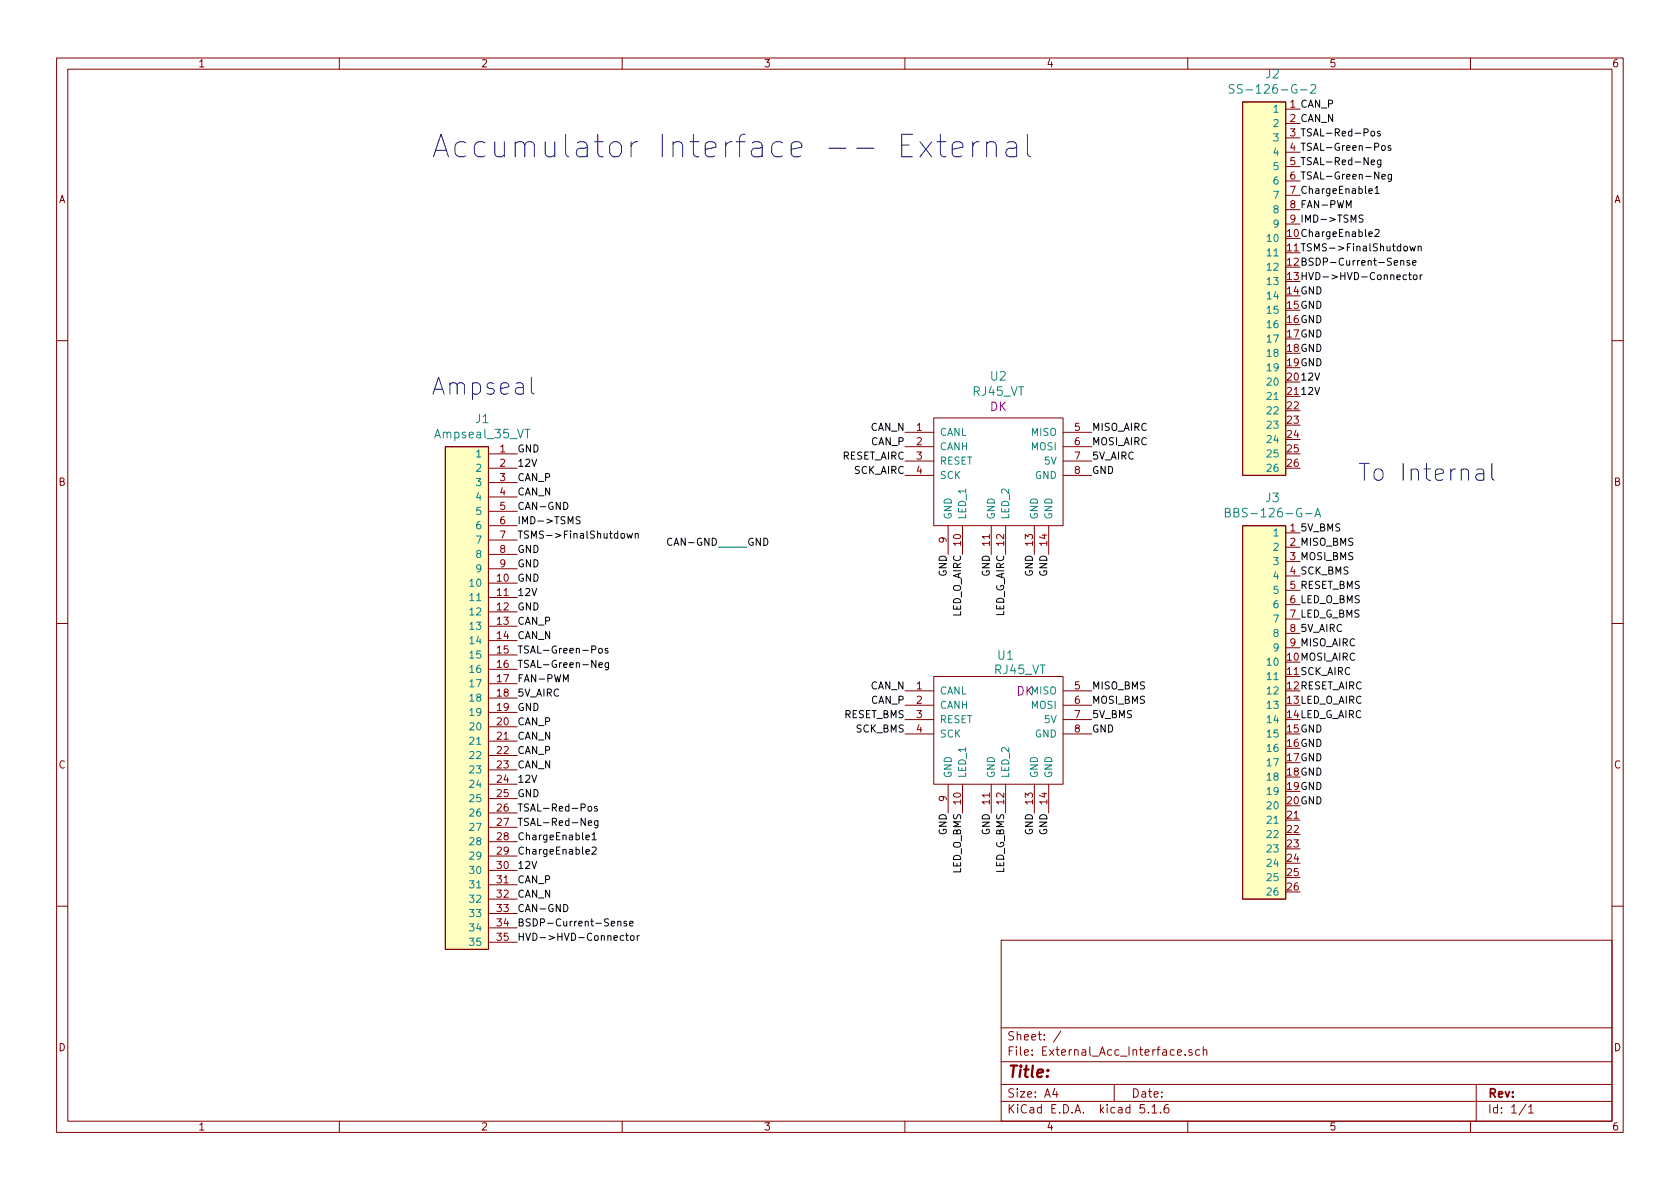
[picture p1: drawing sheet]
<svg xmlns="http://www.w3.org/2000/svg" width="297mm" height="210mm" viewBox="0 0 297 210" stroke-linecap="round" stroke-linejoin="round" font-family="sans-serif">
<g fill="none" stroke="#840000" stroke-width=".18">
<path d="M10 10.3h277v189.9h-277zM12 12.2h273v186.1h-273zM60 10.3v1.9M110 10.3v1.9M160 10.3v1.9M210 10.3v1.9M219.7 18h7.6v66.1h-7.6zM227.3 19.3h2.6M260 10.3v1.9M227.3 21.8h2.6M227.3 24.4h2.6M227.3 26.9h2.6"/>
<path d="M227.3 29.5h2.6M227.3 32h2.6M227.3 34.5h2.6M227.3 37.1h2.6M227.3 39.6h2.6M10 60.2h2M78.7 79h7.7v88.9h-7.7zM160 76.4h5.1M160 79h5.1M165.1 73.9h22.9v19.1h-22.9zM188 76.4h5M188 79h5"/>
<path d="M285 60.2h2M86.4 80.3h5M86.4 82.8h5M86.4 85.3h5M86.4 87.9h5M86.4 90.4h5M86.4 93h5M86.4 95.5h5M86.4 98h5M160 81.5h5.1M160 84.1h5.1M167.6 93v5"/>
<path d="M170.2 93v5M175.3 93v5M177.8 93v5M182.9 93v5M185.4 93v5M188 81.5h5M188 84.1h5M219.7 93h7.6v66h-7.6zM227.3 94.2h2.6M227.3 96.8h2.6M227.3 99.3h2.6M10 110.3h2"/>
<path d="M86.4 103.1h5M86.4 105.7h5M86.4 108.2h5M86.4 110.7h5M86.4 113.3h5M86.4 115.8h5M86.4 118.4h5M86.4 100.6h5M165.1 119.6h22.9v19.1h-22.9zM227.3 101.8h2.6M227.3 104.4h2.6M227.3 106.9h2.6"/>
<path d="M227.3 109.5h2.6M227.3 112h2.6M227.3 114.5h2.6M285 110.3h2M86.4 120.9h5M86.4 123.4h5M86.4 126h5M86.4 128.5h5M86.4 131.1h5M86.4 133.6h5M86.4 136.1h5M86.4 138.7h5"/>
<path d="M160 122.2h5.1M160 124.7h5.1M160 127.2h5.1M160 129.8h5.1M167.6 138.7v5.1M170.2 138.7v5.1M175.3 138.7v5.1M177.8 138.7v5.1M182.9 138.7v5.1M185.4 138.7v5.1M188 122.2h5M188 124.7h5"/>
<path d="M188 127.2h5M188 129.8h5M86.4 141.2h5M86.4 143.8h5M86.4 146.3h5M86.4 148.8h5M86.4 151.4h5M86.4 153.9h5M86.4 156.5h5M86.4 159h5M10 160.2h2M86.4 161.5h5"/>
<path d="M86.4 164.1h5M86.4 166.6h5M177 166.3h108v32h-108zM285 160.2h2M60 198.3v1.9M110 198.3v1.9M160 198.3v1.9M177 194.8h108M177 191.8h108M177 187.8h108M177 181.8h108M186.5 192.5l-.4 1h1"/>
<path d="M186.8 193v1M187.6 182.3l-1.3 2M197 191.8v3M202.3 195.3h-.7l-.1 .7 .3-.1 .5 .1 .1 .2-.1 .5-.2 .1-.6-.1M203 196.7v.1M203.7 195.8l.4-.5v1.5M203.7 196.8h.8M205.2 196.7v.1M206.6 195.3a.62 .62 0 0 0-.8 .7l.1 .7 .2 .1 .5-.1 .1-.5-.1-.2-.5-.1-.3 .3M208.2 186.1l.7-.1-.1-.3-.4-.1-.2 .2 .1 .7h.5M209.5 186.5v.1M210 198.3v1.9"/>
<path d="M210.7 185.7l-.3-.1-.2 .2 .1 .2 .4 .2v.3h-.5M212.1 185.7l-.4-.1-.3 .3 .1 .6 .2 .1 .4-.1M212.8 185.7l.2-.1 .3 .1 .1 .9M212.8 185.1v1.5M260 198.3v1.9M261 191.8v6.5M269.8 195.2l-1.2 2M270.3 195.8l.4-.5v1.5M270.3 196.8h.8"/>
</g>
<g fill="#ffffc2" stroke="#ffffc2" stroke-width=".18">
<path d="M78.7 79h7.7v88.9h-7.7z"/>
<path d="M219.7 93h7.6v66h-7.6z"/>
<path d="M219.7 18h7.6v66.1h-7.6z"/>
</g>
<path d="M218.2 15h-.6l-.3 .2 .1 .3 .7 .4v.4a.62 .62 0 0 1-.8 .1M231.8 15.1l.6-.1 .2 .1v.3l-.9 1.1h.9M92.8 75.9h.9M216.7 90.6l.7-.1 .1-.3-.2-.2-.6-.1v1.5h.5l.4-.3a.41 .41 0 0 0-.4-.5M232.5 91.4l.5-1.5 .5 1.5M232.6 91h.8" fill="none" stroke="#008484" stroke-width=".18"/>
<path d="M127 96.8h5.1" fill="none" stroke="#008400" stroke-width=".18"/>
<g fill="none" stroke="#000" stroke-width=".18">
<path d="M238 36.7v-1.2l.5 .9 .4-.9v1.2M241 38.1l-.5-.1-.2 .1 .1 .5 .5 .2 .1 .3-.2 .2-.5-.1M242 33.8l.6-.1v-.3h-.4l-.2 .1 .1 .7h.5M242.4 28.7l.7-.1-.1-.3h-.4l-.2 .2 .1 .6h.5M242.4 23.3l.2-.1 .4 .1 .1 .5-.2 .2h-.3l-.2-.1zM243.1 33.3l.4-.4v1.3M243.1 34.2h.7M244 23.3l-.3-.1-.2 .2 .1 .2 .4 .1v.3h-.5M244.1 28.3v1.1l-.2 .2-.3-.1M244.1 28.3h-.3l-.3 .2 .2 .6h.4M244.3 31.2l.6-.1v-.2l-.4-.1-.2 .2 .1 .6h.5M244.3 25.9l.2-.2 .4 .2v.5l-.1 .1-.3 .1-.2-.1z"/>
<path d="M245.9 25.8l-.3-.1-.2 .2 .1 .2 .4 .1v.3h-.5M246 30.8v1l-.2 .3-.3-.1M246 30.9l-.3-.1-.3 .3 .1 .5h.5M243.1 40.7l.5-.1 .2 .3v.2l-.7 .7h.7M247.6 46.2l.2-.1h.3l.1 .8M247.6 46.1v.8M248.3 43.6l.3-.1 .3 .3-.2 .5-.3 .1-.1-.2zM248.7 48.7l-.4-.1-.2 .2 .1 .6h.5M249 48.6h.5M249.2 48.2v1.1l.3 .1M249.2 46.1h-.3l-.2 .1 .1 .2 .4 .2v.3h-.5M249.3 43.5l.2 .9 .3-.6 .2 .6 .3-.9"/>
<path d="M249.8 46.5l.6-.1-.1-.3h-.3l-.2 .1v.7h.5M250 48.7l.3-.1 .2 .1-.1 .7h-.3l-.2-.2zM250.7 43.7l.2-.2 .3 .1 .1 .8M250.7 43.5v.9M251.1 48.6v.8M251.5 48.6l-.4 .2M99.7 88.8a.64 .64 0 0 1 .7 .7 .64 .64 0 0 1-.7 .6zM102.6 91.4h-.5l-.2 .1 .1 .4 .5 .2 .1 .3-.3 .2h-.4M109.9 94.4l.3-.1 .2 .3-.1 .5-.3 .1-.2-.2zM110.8 94.3l.3 .9 .2-.6 .3 .6 .2-.9M112.3 94.5l.2-.2 .3 .1 .1 .8M112.3 94.3v.9"/>
<path d="M118.8 95.3a.5 .5 0 0 0-.6 0 .5 .5 0 0 0-.2 .6 .45 .45 0 0 0 .3 .5 .45 .45 0 0 0 .5-.1M105.9 117.6l.6-.1v-.3h-.4l-.2 .2 .1 .6h.5M105.9 114.8l.2-.2 .4 .2v.5l-.1 .1-.3 .1-.2-.1zM107.5 114.7l-.3-.1-.2 .2v.2l.5 .1v.3h-.5M107.6 117.2v1l-.3 .3-.3-.1M107.6 117.2h-.4l-.2 .2 .1 .6h.5M99.6 120.6v-1.3l.4 .9 .5-.9v1.3M99.7 159.9a.64 .64 0 0 1 .7 .7 .64 .64 0 0 1-.7 .6zM103.6 148.1l.6-.1-.1-.3h-.3l-.2 .1 .1 .7h.4M104 142.7l.2-.1 .4 .1v.5l-.1 .2h-.3l-.2-.1zM104 145.5l.6-.1v-.2l-.4-.1-.2 .2 .1 .6h.5M104.7 149.9l.5-.1 .2 .3v.2l-.8 .7h.8"/>
<path d="M104.7 147.6l.4-.4v1.3M104.7 148.5h.7M105.6 142.6h-.3l-.2 .2 .1 .1 .4 .2v.3h-.5M105.7 145.1v1.2l-.2 .1-.3-.1M105.7 145.2l-.3-.1-.3 .3 .1 .5h.5M109.2 163l.2-.1 .3 .1 .1 .7M109.2 162.9v.8M110.3 165.5l-.4-.1-.2 .3 .1 .5h.5M110.6 165.4h.5M110.8 165v1.1l.3 .2M110.8 163l-.3-.1-.2 .2 .1 .2 .4 .1v.3h-.5M111.3 163.3l.6-.1v-.2l-.4-.1-.2 .2 .1 .6h.5"/>
<path d="M111.6 165.5l.3-.1 .2 .2-.1 .6-.3 .1-.2-.2zM112.7 165.4v.9M113 165.4l-.3 .3"/>
</g>
<g fill="none" stroke="#0000c2" stroke-width=".18">
<path d="M159.4 25.6h1.4M161.3 23.7h-1.9v4h1.9M162.7 25.1l2 2.6M164.7 25.1l-2 2.6M165.7 25.1h1.5M166.3 23.7v3.5l.2 .4 .7 .1M168.4 26.4l1.9-.4-.2-.7-.4-.2h-.8l-.3 .2-.2 .3v1.6l.2 .4 .3 .1h.8l.4-.1M172 25.1v2.6M173.1 25.1a1 1 0 0 0-1.1 .7M174.4 25.4a.98 .98 0 0 1 1.7 .2v2.1M174.4 25.1v2.6M178.1 25.3l.3-.2h.8l.4 .2 .2 .3v2.1"/>
<path d="M179.8 26l-.4 .2h-1a.78 .78 0 0 0-.6 .8 .78 .78 0 0 0 .6 .7h1l.4-.1M181.7 23.7v3.5l.1 .4 .4 .1M94 66.7v2.6l.1 .2 .3 .2M261.1 83.1l.3-.2h.5l.3 .2 .2 .3v1.5M262.4 83.6l-.3 .2h-.7a.59 .59 0 0 0-.5 .6 .59 .59 0 0 0 .5 .5h.7l.3-.1M263.8 81.9v2.6l.1 .3 .3 .1"/>
</g>
<text font-size="5.6" fill="#0000c2" x="76.2" y="27.9">Accumulator Interface -- External</text>
<g font-size="4.2" fill="#0000c2">
<text x="76.2" y="69.8">Ampseal</text>
<text x="240" y="85.1">To Internal</text>
</g>
<text font-size="2.8" fill="#840000" x="178" y="190.5">Title:</text>
<g font-size="2.1" fill="#008484">
<text x="219.3" y="16.6">SS-126-G-2</text>
<text x="223.8" y="13.9">J2</text>
<text x="172.1" y="70">RJ45_VT</text>
<text x="175.2" y="67.3">U2</text>
<text x="77.2" y="77.5">Ampseal_35_VT</text>
<text x="84.1" y="74.8">J1</text>
<text x="223.8" y="88.8">J3</text>
<text x="218.3" y="91.5">BBS-126-G-A</text>
<text x="175.9" y="119.2">RJ45_VT</text>
<text x="176.5" y="116.7">U1</text>
</g>
<g font-size="2.1" fill="#840084">
<text x="175" y="72.7">DK</text>
<text x="179.7" y="123">DK</text>
</g>
<g font-size="2.1" fill="#840000">
<text x="178" y="184">Sheet: /</text>
<text x="178" y="186.7">File: External_Acc_Interface.sch</text>
<text x="178" y="196.9">KiCad E.D.A. kicad 5.1.6</text>
<text x="178" y="194.1">Size: A4</text>
<text x="200" y="194.1">Date:</text>
<text x="263" y="194.1">Rev:</text>
<text x="263" y="196.9">Id: 1/1</text>
</g>
<g font-size="1.8" fill="#840000">
<text x="35" y="11.9">1</text>
<text x="85" y="11.9">2</text>
<text x="135" y="11.9">3</text>
<text x="185" y="11.9">4</text>
<text x="235" y="11.9">5</text>
<text x="285" y="11.9">6</text>
<text x="10.4" y="35.9">A</text>
<text x="285.4" y="35.9">A</text>
<text x="162.1" y="76.2">1</text>
<text x="190" y="76.2">5</text>
<text x="227.6" y="72.4">22</text>
<text x="227.6" y="74.9">23</text>
<text x="227.6" y="77.5">24</text>
<text x="88.4" y="80">1</text>
<text x="88.4" y="82.5">2</text>
<text x="162.1" y="78.7">2</text>
<text x="162.1" y="81.3">3</text>
<text x="162.1" y="83.8">4</text>
<text x="190" y="78.7">6</text>
<text x="190" y="81.3">7</text>
<text x="190" y="83.8">8</text>
<text x="227.6" y="80">25</text>
<text x="227.6" y="82.5">26</text>
<text x="10.4" y="85.9">B</text>
<text x="88.4" y="85.1">3</text>
<text x="88.4" y="87.6">4</text>
<text x="285.4" y="85.9">B</text>
<text x="88.4" y="90.2">5</text>
<text x="88.4" y="92.7">6</text>
<text x="88.4" y="95.2">7</text>
<text x="167.4" y="96" transform="rotate(-90 167.4 96)">9</text>
<text x="228.1" y="94">1</text>
<text x="88.4" y="97.8">8</text>
<text x="88.4" y="100.3">9</text>
<text x="169.9" y="96.5" transform="rotate(-90 169.9 96.5)">10</text>
<text x="175" y="96.5" transform="rotate(-90 175 96.5)">11</text>
<text x="177.5" y="96.5" transform="rotate(-90 177.5 96.5)">12</text>
<text x="182.6" y="96.5" transform="rotate(-90 182.6 96.5)">13</text>
<text x="185.2" y="96.5" transform="rotate(-90 185.2 96.5)">14</text>
<text x="87.9" y="102.9">10</text>
<text x="87.9" y="105.4">11</text>
<text x="87.9" y="107.9">12</text>
<text x="87.9" y="110.5">13</text>
<text x="87.9" y="113">14</text>
<text x="228.1" y="111.8">8</text>
<text x="87.9" y="115.6">15</text>
<text x="87.9" y="118.1">16</text>
<text x="87.9" y="120.6">17</text>
<text x="87.9" y="123.2">18</text>
<text x="87.9" y="125.7">19</text>
<text x="162.1" y="121.9">1</text>
<text x="162.1" y="124.5">2</text>
<text x="190" y="121.9">5</text>
<text x="190" y="124.5">6</text>
<text x="87.9" y="128.3">20</text>
<text x="87.9" y="130.8">21</text>
<text x="162.1" y="127">3</text>
<text x="162.1" y="129.5">4</text>
<text x="190" y="127">7</text>
<text x="190" y="129.5">8</text>
<text x="10.4" y="135.9">C</text>
<text x="87.9" y="133.3">22</text>
<text x="87.9" y="135.9">23</text>
<text x="285.4" y="135.9">C</text>
<text x="87.9" y="138.4">24</text>
<text x="87.9" y="141">25</text>
<text x="87.9" y="143.5">26</text>
<text x="167.4" y="141.7" transform="rotate(-90 167.4 141.7)">9</text>
<text x="169.9" y="142.2" transform="rotate(-90 169.9 142.2)">10</text>
<text x="175" y="142.2" transform="rotate(-90 175 142.2)">11</text>
<text x="177.5" y="142.2" transform="rotate(-90 177.5 142.2)">12</text>
<text x="182.6" y="142.2" transform="rotate(-90 182.6 142.2)">13</text>
<text x="185.2" y="142.2" transform="rotate(-90 185.2 142.2)">14</text>
<text x="87.9" y="146">27</text>
<text x="87.9" y="148.6">28</text>
<text x="227.6" y="144.8">21</text>
<text x="227.6" y="147.3">22</text>
<text x="227.6" y="149.9">23</text>
<text x="87.9" y="151.1">29</text>
<text x="87.9" y="153.7">30</text>
<text x="227.6" y="152.4">24</text>
<text x="227.6" y="154.9">25</text>
<text x="87.9" y="156.2">31</text>
<text x="87.9" y="158.7">32</text>
<text x="87.9" y="161.3">33</text>
<text x="227.6" y="157.5">26</text>
<text x="87.9" y="163.8">34</text>
<text x="87.9" y="166.4">35</text>
<text x="10.4" y="185.9">D</text>
<text x="285.4" y="185.9">D</text>
<text x="35" y="199.9">1</text>
<text x="85" y="199.9">2</text>
<text x="135" y="199.9">3</text>
<text x="185" y="199.9">4</text>
<text x="235" y="199.9">5</text>
<text x="285" y="199.9">6</text>
</g>
<g font-size="1.8" fill="#008484">
<text x="225.3" y="19.9">1</text>
<text x="225.3" y="22.5">2</text>
<text x="225.3" y="25">3</text>
<text x="225.3" y="27.6">4</text>
<text x="225.3" y="30.1">5</text>
<text x="225.3" y="32.6">6</text>
<text x="225.3" y="35.2">7</text>
<text x="225.3" y="37.7">8</text>
<text x="225.3" y="40.3">9</text>
<text x="224.4" y="42.8">10</text>
<text x="224.4" y="45.3">11</text>
<text x="224.4" y="47.9">12</text>
<text x="224.4" y="50.4">13</text>
<text x="224.4" y="53">14</text>
<text x="224.4" y="55.5">15</text>
<text x="224.4" y="58">16</text>
<text x="224.4" y="60.6">17</text>
<text x="224.4" y="63.1">18</text>
<text x="224.4" y="65.7">19</text>
<text x="224.4" y="68.2">20</text>
<text x="224.4" y="70.7">21</text>
<text x="166.1" y="77.1">CANL</text>
<text x="182.4" y="77.1">MISO</text>
<text x="224.4" y="73.3">22</text>
<text x="224.4" y="75.8">23</text>
<text x="84.4" y="80.9">1</text>
<text x="84.4" y="83.4">2</text>
<text x="166.1" y="79.6">CANH</text>
<text x="166.1" y="82.2">RESET</text>
<text x="182.4" y="79.6">MOSI</text>
<text x="184.8" y="82.2">5V</text>
<text x="224.4" y="78.4">24</text>
<text x="224.4" y="80.9">25</text>
<text x="224.4" y="83.4">26</text>
<text x="84.4" y="86">3</text>
<text x="84.4" y="88.5">4</text>
<text x="166.1" y="84.7">SCK</text>
<text x="183" y="84.7">GND</text>
<text x="84.4" y="91.1">5</text>
<text x="84.4" y="93.6">6</text>
<text x="168.3" y="91.9" transform="rotate(-90 168.3 91.9)">GND</text>
<text x="170.8" y="91.9" transform="rotate(-90 170.8 91.9)">LED_1</text>
<text x="175.9" y="91.9" transform="rotate(-90 175.9 91.9)">GND</text>
<text x="178.4" y="91.9" transform="rotate(-90 178.4 91.9)">LED_2</text>
<text x="183.5" y="91.9" transform="rotate(-90 183.5 91.9)">GND</text>
<text x="186.1" y="91.9" transform="rotate(-90 186.1 91.9)">GND</text>
<text x="225.3" y="94.9">1</text>
<text x="84.4" y="96.1">7</text>
<text x="84.4" y="98.7">8</text>
<text x="84.4" y="101.2">9</text>
<text x="225.3" y="97.4">2</text>
<text x="225.3" y="99.9">3</text>
<text x="83.4" y="103.8">10</text>
<text x="83.4" y="106.3">11</text>
<text x="225.3" y="102.5">4</text>
<text x="225.3" y="105">5</text>
<text x="225.3" y="107.6">6</text>
<text x="83.4" y="108.8">12</text>
<text x="83.4" y="111.4">13</text>
<text x="83.4" y="113.9">14</text>
<text x="225.3" y="110.1">7</text>
<text x="225.3" y="112.6">8</text>
<text x="83.4" y="116.5">15</text>
<text x="83.4" y="119">16</text>
<text x="224.4" y="117.7">10</text>
<text x="225.3" y="115.2">9</text>
<text x="83.4" y="121.5">17</text>
<text x="83.4" y="124.1">18</text>
<text x="166.1" y="122.8">CANL</text>
<text x="166.1" y="125.3">CANH</text>
<text x="182.4" y="122.8">MISO</text>
<text x="182.4" y="125.3">MOSI</text>
<text x="224.4" y="120.3">11</text>
<text x="224.4" y="122.8">12</text>
<text x="224.4" y="125.3">13</text>
<text x="83.4" y="126.6">19</text>
<text x="83.4" y="129.2">20</text>
<text x="83.4" y="131.7">21</text>
<text x="166.1" y="127.9">RESET</text>
<text x="166.1" y="130.4">SCK</text>
<text x="183" y="130.4">GND</text>
<text x="184.8" y="127.9">5V</text>
<text x="224.4" y="127.9">14</text>
<text x="224.4" y="130.4">15</text>
<text x="83.4" y="134.2">22</text>
<text x="83.4" y="136.8">23</text>
<text x="168.3" y="137.7" transform="rotate(-90 168.3 137.7)">GND</text>
<text x="170.8" y="137.7" transform="rotate(-90 170.8 137.7)">LED_1</text>
<text x="175.9" y="137.7" transform="rotate(-90 175.9 137.7)">GND</text>
<text x="178.4" y="137.7" transform="rotate(-90 178.4 137.7)">LED_2</text>
<text x="183.5" y="137.7" transform="rotate(-90 183.5 137.7)">GND</text>
<text x="186.1" y="137.7" transform="rotate(-90 186.1 137.7)">GND</text>
<text x="224.4" y="133">16</text>
<text x="224.4" y="135.5">17</text>
<text x="83.4" y="139.3">24</text>
<text x="83.4" y="141.9">25</text>
<text x="224.4" y="138">18</text>
<text x="224.4" y="140.6">19</text>
<text x="224.4" y="143.1">20</text>
<text x="83.4" y="144.4">26</text>
<text x="83.4" y="146.9">27</text>
<text x="83.4" y="149.5">28</text>
<text x="224.4" y="145.7">21</text>
<text x="224.4" y="148.2">22</text>
<text x="83.4" y="152">29</text>
<text x="83.4" y="154.6">30</text>
<text x="224.4" y="150.7">23</text>
<text x="224.4" y="153.3">24</text>
<text x="224.4" y="155.8">25</text>
<text x="83.4" y="157.1">31</text>
<text x="83.4" y="159.6">32</text>
<text x="224.4" y="158.4">26</text>
<text x="83.4" y="162.2">33</text>
<text x="83.4" y="164.7">34</text>
<text x="83.4" y="167.3">35</text>
</g>
<g font-size="1.8">
<text x="228.1" y="19">1 CAN_P</text>
<text x="228.1" y="21.6">2 CAN_N</text>
<text x="228.1" y="24.1">3 TSAL-Red-Pos</text>
<text x="228.1" y="26.7">4 TSAL-Green-Pos</text>
<text x="228.1" y="29.2">5 TSAL-Red-Neg</text>
<text x="228.1" y="31.7">6 TSAL-Green-Neg</text>
<text x="228.1" y="34.3">7 ChargeEnable1</text>
<text x="227.6" y="41.9">10ChargeEnable2</text>
<text x="228.1" y="36.8">8 FAN-PWM</text>
<text x="228.1" y="39.4">9 IMD-&gt;TSMS</text>
<text x="227.6" y="44.4">11TSMS-&gt;FinalShutdown</text>
<text x="227.6" y="47">12BSDP-Current-Sense</text>
<text x="227.6" y="49.5">13HVD-&gt;HVD-Connector</text>
<text x="227.6" y="52.1">14GND</text>
<text x="227.6" y="54.6">15GND</text>
<text x="227.6" y="57.1">16GND</text>
<text x="227.6" y="59.7">17GND</text>
<text x="227.6" y="62.2">18GND</text>
<text x="227.6" y="64.8">19GND</text>
<text x="227.6" y="67.3">2012V</text>
<text x="227.6" y="69.8">2112V</text>
<text x="153.9" y="76.2">CAN_N</text>
<text x="193" y="76.2">MISO_AIRC</text>
<text x="91.4" y="80">GND</text>
<text x="91.4" y="82.5">12V</text>
<text x="148.8" y="81.3">RESET_AIRC</text>
<text x="151" y="83.8">SCK_AIRC</text>
<text x="154" y="78.7">CAN_P</text>
<text x="193" y="83.8">GND</text>
<text x="193" y="81.3">5V_AIRC</text>
<text x="193" y="78.7">MOSI_AIRC</text>
<text x="91.4" y="87.6">CAN_N</text>
<text x="91.4" y="85.1">CAN_P</text>
<text x="91.4" y="95.2">TSMS-&gt;FinalShutdown</text>
<text x="91.4" y="92.7">IMD-&gt;TSMS</text>
<text x="91.4" y="90.2">CAN-GND</text>
<text x="229.9" y="94">5V_BMS</text>
<text x="91.4" y="100.3">GND</text>
<text x="91.4" y="97.8">GND</text>
<text x="118.6" y="96.5">CAN-GND</text>
<text x="132.1" y="96.5">GND</text>
<text x="167.4" y="102" transform="rotate(-90 167.4 102)">GND</text>
<text x="175" y="102" transform="rotate(-90 175 102)">GND</text>
<text x="182.6" y="102" transform="rotate(-90 182.6 102)">GND</text>
<text x="185.2" y="102" transform="rotate(-90 185.2 102)">GND</text>
<text x="228.1" y="96.5">2 MISO_BMS</text>
<text x="228.1" y="99.1">3 MOSI_BMS</text>
<text x="228.1" y="101.6">4 SCK_BMS</text>
<text x="91.4" y="107.9">GND</text>
<text x="91.4" y="105.4">12V</text>
<text x="91.4" y="102.9">GND</text>
<text x="228.1" y="104.1">5 RESET_BMS</text>
<text x="228.1" y="106.7">6 LED_O_BMS</text>
<text x="91.4" y="113">CAN_N</text>
<text x="91.4" y="110.5">CAN_P</text>
<text x="169.9" y="109.2" transform="rotate(-90 169.9 109.2)">LED_O_AIRC</text>
<text x="177.5" y="109.2" transform="rotate(-90 177.5 109.2)">LED_G_AIRC</text>
<text x="228.1" y="109.2">7 LED_G_BMS</text>
<text x="229.9" y="111.8">5V_AIRC</text>
<text x="91.4" y="118.1">TSAL-Green-Neg</text>
<text x="91.4" y="115.6">TSAL-Green-Pos</text>
<text x="227.6" y="116.8">10MOSI_AIRC</text>
<text x="227.6" y="119.4">11SCK_AIRC</text>
<text x="228.1" y="114.3">9 MISO_AIRC</text>
<text x="91.4" y="123.2">5V_AIRC</text>
<text x="91.4" y="125.7">GND</text>
<text x="91.4" y="120.6">FAN-PWM</text>
<text x="153.9" y="121.9">CAN_N</text>
<text x="154" y="124.5">CAN_P</text>
<text x="193" y="124.5">MOSI_BMS</text>
<text x="193" y="121.9">MISO_BMS</text>
<text x="227.6" y="121.9">12RESET_AIRC</text>
<text x="227.6" y="124.5">13LED_O_AIRC</text>
<text x="91.4" y="130.8">CAN_N</text>
<text x="91.4" y="128.3">CAN_P</text>
<text x="149.2" y="127">RESET_BMS</text>
<text x="151.4" y="129.5">SCK_BMS</text>
<text x="193" y="129.5">GND</text>
<text x="193" y="127">5V_BMS</text>
<text x="227.6" y="127">14LED_G_AIRC</text>
<text x="227.6" y="129.5">15GND</text>
<text x="91.4" y="135.9">CAN_N</text>
<text x="91.4" y="133.3">CAN_P</text>
<text x="227.6" y="132.1">16GND</text>
<text x="227.6" y="134.6">17GND</text>
<text x="227.6" y="137.2">18GND</text>
<text x="91.4" y="143.5">TSAL-Red-Pos</text>
<text x="91.4" y="141">GND</text>
<text x="91.4" y="138.4">12V</text>
<text x="227.6" y="139.7">19GND</text>
<text x="227.6" y="142.2">20GND</text>
<text x="91.4" y="148.6">ChargeEnable1</text>
<text x="91.4" y="146">TSAL-Red-Neg</text>
<text x="167.4" y="147.7" transform="rotate(-90 167.4 147.7)">GND</text>
<text x="175" y="147.7" transform="rotate(-90 175 147.7)">GND</text>
<text x="182.6" y="147.7" transform="rotate(-90 182.6 147.7)">GND</text>
<text x="185.2" y="147.7" transform="rotate(-90 185.2 147.7)">GND</text>
<text x="91.4" y="151.1">ChargeEnable2</text>
<text x="91.4" y="153.7">12V</text>
<text x="169.9" y="154.6" transform="rotate(-90 169.9 154.6)">LED_O_BMS</text>
<text x="177.5" y="154.6" transform="rotate(-90 177.5 154.6)">LED_G_BMS</text>
<text x="91.4" y="161.3">CAN-GND</text>
<text x="91.4" y="158.7">CAN_N</text>
<text x="91.4" y="156.2">CAN_P</text>
<text x="91.4" y="166.4">HVD-&gt;HVD-Connector</text>
<text x="91.4" y="163.8">BSDP-Current-Sense</text>
</g>
</svg>
